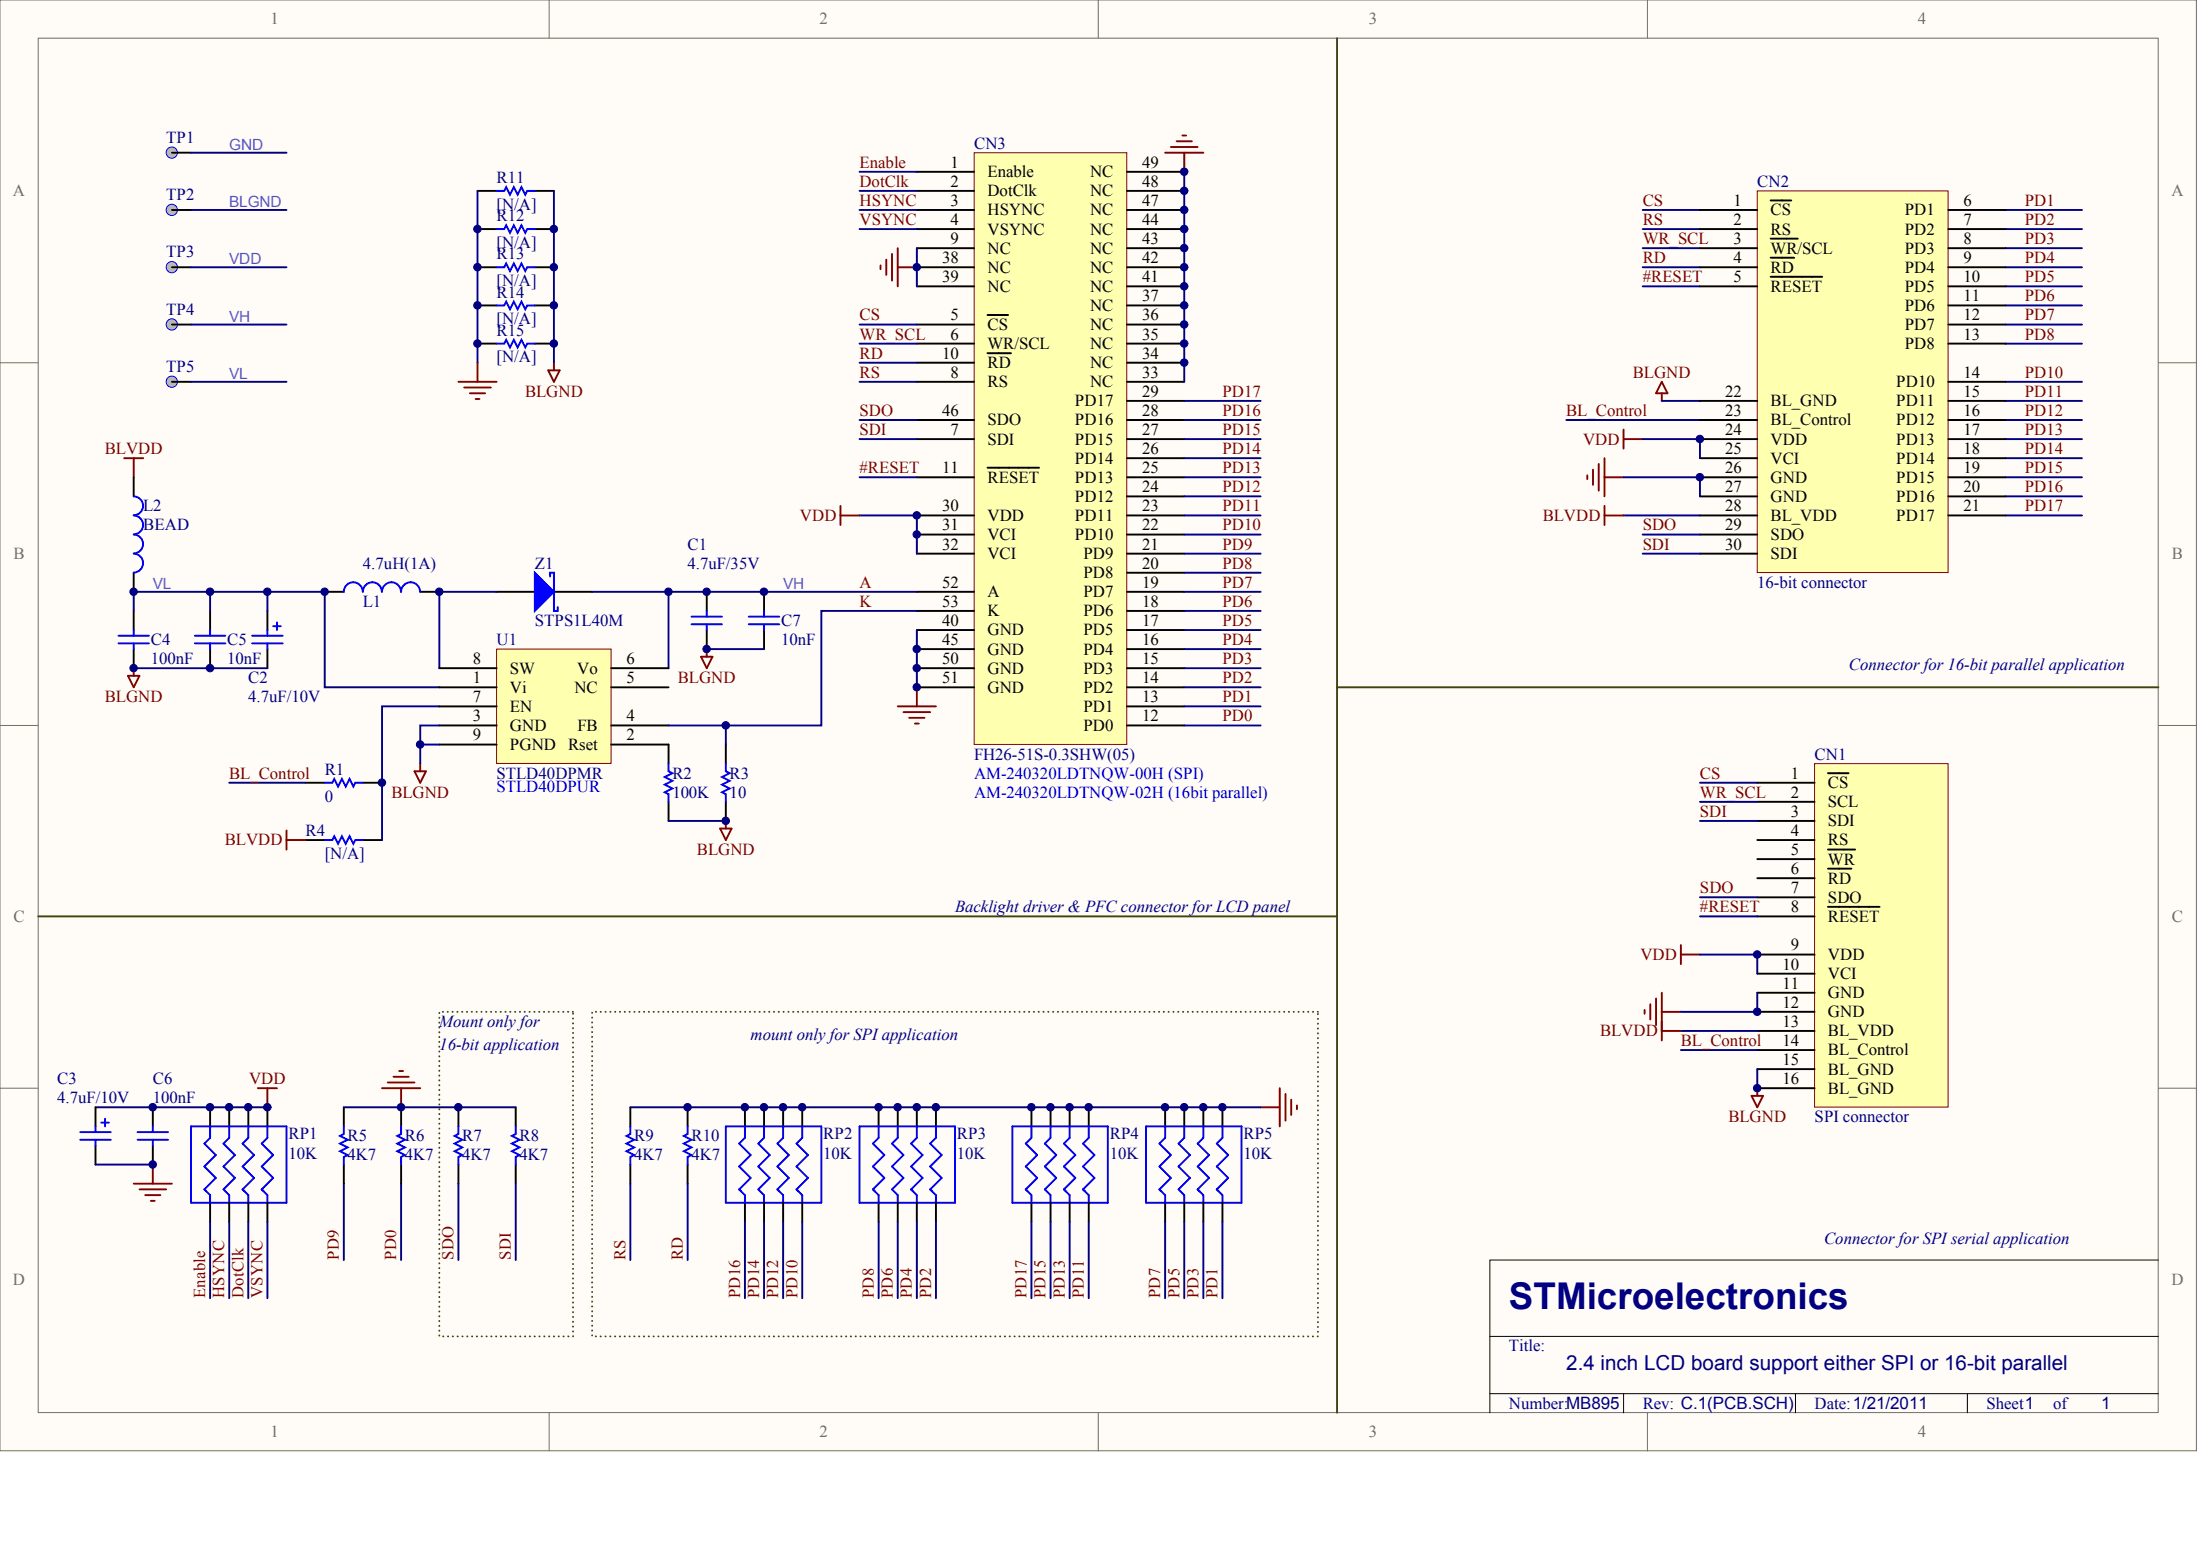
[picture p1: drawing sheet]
<svg xmlns="http://www.w3.org/2000/svg" width="840mm" height="594mm" viewBox="0 0 840 594" stroke-linecap="round" stroke-linejoin="round" font-family="sans-serif">
<g fill="#fffcf8" stroke="#716f64" stroke-width=".38">
<path d="M0 0h838.2v553.5h-838.2z"/>
<path d="M14.6 14.6h809.1v524.4h-809.1z"/>
</g>
<path d="M209.6 0v14.6M419.2 0v14.6M628.7 0v14.6M0 138.4h14.6M823.7 138.4h14.6M0 276.8h14.6M823.7 276.8h14.6M0 415.2h14.6M823.7 415.2h14.6M209.6 539v14.6M419.2 539v14.6M628.7 539v14.6" fill="none" stroke="#716f64" stroke-width=".38"/>
<path d="M823.7 480.8h-255.1v58.2M568.6 509.9h255.1M568.6 531.8h255.1M619.6 531.8v7.2M685.2 531.8v7.2M750.8 531.8v7.2" fill="none" stroke="#000" stroke-width=".38"/>
<path d="M371.8 58.3h58.2v225.7h-58.2z" fill="#ffffb0" stroke="#800000" stroke-width=".38"/>
<g fill="none" stroke="#000" stroke-width=".73">
<path d="M349.9 65.6h21.9M349.9 72.8h21.9M430.1 65.6h21.9M430.1 72.8h21.9M349.9 80.1h21.9M349.9 87.4h21.9M349.9 94.7h21.9M430.1 80.1h21.9M430.1 87.4h21.9M430.1 94.7h21.9M349.9 102h21.9M349.9 109.3h21.9"/>
<path d="M430.1 116.5h21.9M430.1 102h21.9M430.1 109.3h21.9M349.9 123.8h21.9M349.9 131.1h21.9M349.9 138.4h21.9M376.9 120.2h7.8M376.9 134.8h8.9M430.1 123.8h21.9M430.1 131.1h21.9M430.1 138.4h21.9M349.9 145.7h21.9"/>
<path d="M430.1 145.7h21.9M430.1 153h21.9M349.9 167.5h21.9M349.9 160.3h21.9M376.9 178.5h19.7M430.1 167.5h21.9M430.1 174.8h21.9M430.1 160.3h21.9M349.9 182.1h21.9M349.9 196.7h21.9M430.1 182.1h21.9M430.1 196.7h21.9"/>
<path d="M430.1 189.4h21.9M349.9 211.2h21.9M349.9 204h21.9M430.1 218.5h21.9M430.1 211.2h21.9M430.1 204h21.9M349.9 233.1h21.9M349.9 225.8h21.9M430.1 233.1h21.9M430.1 225.8h21.9M349.9 255h21.9M349.9 247.7h21.9"/>
<path d="M349.9 240.4h21.9M430.1 255h21.9M430.1 247.7h21.9M430.1 240.4h21.9M349.9 262.2h21.9M430.1 276.8h21.9M430.1 269.5h21.9M430.1 262.2h21.9M36.4 422.5v7.3M36.4 437.1v7.3M80.2 422.5v7.3M87.5 422.5v7.3"/>
<path d="M94.8 422.5v7.3M102.1 422.5v7.3M175 422.5v7.3M196.8 422.5v7.3M80.2 458.9v7.3M87.5 458.9v7.3M94.8 458.9v7.3M102.1 458.9v7.3M175 444.4v7.2M196.8 444.4v7.2"/>
</g>
<g fill="none" stroke="#000080" stroke-width=".73">
<path d="M328 65.6h21.9M328 72.8h21.9M452 65.6v80.1M328 80.1h21.9M328 87.4h21.9M349.9 94.7v14.6M626.9 80.1h21.9M626.9 87.4h21.9M626.9 94.7h21.9M765.4 80.1h29.2M765.4 87.4h29.2M765.4 94.7h29.2"/>
<path d="M626.9 102h21.9M626.9 109.3h21.9M765.4 102h29.2M765.4 109.3h29.2M765.4 116.5h29.2M328 123.8h21.9M328 131.1h21.9M328 138.4h21.9M765.4 123.8h29.2M765.4 131.1h29.2M328 145.7h21.9M452 153h29.1"/>
<path d="M634.2 153h14.6M765.4 145.7h29.2M765.4 153h29.2M328 160.3h21.9M328 167.5h21.9M452 160.3h29.1M452 167.5h29.1M452 174.8h29.1M597.8 160.3h51M765.4 160.3h29.2M765.4 167.5h29.2M765.4 174.8h29.2"/>
<path d="M328 196.7h21.9v14.5M328 182.1h21.9M452 182.1h29.1M452 189.4h29.1M452 196.7h29.1M619.6 196.7h29.2M765.4 182.1h29.2M765.4 189.4h29.2M765.4 196.7h29.2M452 204h29.1M452 211.2h29.1M452 218.5h29.1"/>
<path d="M452 225.8h29.1M452 233.1h29.1M349.9 240.4v21.8M452 240.4h29.1M452 247.7h29.1M452 255h29.1M452 262.2h29.1M452 269.5h29.1M452 276.8h29.1M36.4 422.5h65.7M175 451.6v29.2M196.8 451.6v29.2"/>
<path d="M80.2 466.2v29.1M87.5 466.2v29.1M94.8 466.2v29.1M102.1 466.2v29.1"/>
</g>
<g fill="none" stroke="#800000" stroke-width=".73">
<path d="M444.7 58.3h14.5M446.9 56.1h10.2M449 53.9h5.9M451.2 51.7h1.5M452 58.3v7.3M338.2 99.1v5.8M340.4 96.9v10.2M342.6 94.7v14.6M336.1 101.2v1.5M342.6 102h7.3M634.2 145.7l2.2 4.4h-4.4zM634.2 150.1v2.9"/>
<path d="M608 179.2v5.8M610.1 177v10.2M612.3 174.8v14.6M619.6 163.9v7.3M619.6 167.5h7.3M320.7 193v7.3M320.7 196.7h7.3M605.8 181.4v1.4M612.3 196.7h7.3M612.3 193v7.3M612.3 182.1h7.3M342.6 269.5h14.6"/>
<path d="M344.8 271.7h10.2M347 273.9h5.8M349.2 276.1h1.4M349.9 262.2v7.3M98.4 415.2h7.3M102.1 415.2v7.3M145.8 415.2h14.6M148 413h10.2M150.2 410.8h5.8M152.4 408.7h1.4M153.1 415.2v7.3M51 451.6h14.6"/>
<path d="M53.2 453.8h10.2M55.4 456h5.8M57.6 458.2h1.4M58.3 444.4v7.2"/>
</g>
<g fill="none" stroke="#00f" stroke-width=".73">
<path d="M30.6 432h11.7M30.6 434.9h11.7M36.4 429.8v2.2M36.4 434.9v2.2M38.6 428.3h3M40.1 426.9v2.9M72.9 429.8h36.4v29.1h-36.4zM80.2 429.8v4.4l-2.2 2.1 4.4 4.4-4.4 4.4 4.4 4.3-4.4 4.4 2.2 2.2v2.9M87.5 429.8v4.4l-2.2 2.1 4.4 4.4-4.4 4.4 4.4 4.3-4.4 4.4 2.2 2.2v2.9M94.8 429.8v4.4l-2.2 2.1 4.4 4.4-4.4 4.4 4.4 4.3-4.4 4.4 2.2 2.2v2.9M102.1 429.8v4.4l-2.2 2.1 4.3 4.4-4.3 4.4 4.3 4.3-4.3 4.4 2.2 2.2v2.9M175 429.8v2.9l-1.5 .7 2.9 1.5-2.9 1.4 2.9 1.5-2.9 1.5 2.9 1.4-1.4 .7v3"/>
<path d="M196.8 429.8v2.9l-1.4 .7 2.9 1.5-2.9 1.4 2.9 1.5-2.9 1.5 2.9 1.4-1.5 .7v3"/>
</g>
<path d="M670.6 72.8h72.9v145.7h-72.9z" fill="#ffffb0" stroke="#800000" stroke-width=".38"/>
<g fill="none" stroke="#000" stroke-width=".73">
<path d="M675.8 76.5h7.8M648.8 80.1h21.8M648.8 87.4h21.8M648.8 94.7h21.8M675.8 91h10.3M675.8 98.3h8.9M743.5 80.1h21.9M743.5 87.4h21.9M743.5 94.7h21.9M648.8 102h21.8M648.8 109.3h21.8M675.8 105.6h19.6"/>
<path d="M743.5 102h21.9M743.5 109.3h21.9M743.5 116.5h21.9M743.5 123.8h21.9M743.5 131.1h21.9M648.8 153h21.8M743.5 153h21.9M743.5 145.7h21.9M648.8 167.5h21.8M648.8 174.8h21.8M648.8 160.3h21.8M743.5 167.5h21.9"/>
<path d="M743.5 174.8h21.9M743.5 160.3h21.9M648.8 182.1h21.8M648.8 189.4h21.8M648.8 196.7h21.8M743.5 182.1h21.9M743.5 189.4h21.9M743.5 196.7h21.9M648.8 204h21.8M648.8 211.2h21.8M102.1 233.1v7.3M123.9 225.8h7.3"/>
<path d="M160.4 225.8h7.3M189.5 225.8h14.6M211.4 225.8h14.6M269.7 225.8v7.3M102.1 247.7v7.3M269.7 240.4v7.3M116.6 298.7h7.3M138.5 298.7h7.3M255.1 284.1v7.3M277 284.1v7.3M255.1 305.9v7.3M277 305.9v7.3"/>
<path d="M116.6 320.5h7.3M138.5 320.5h7.3M131.2 422.5v7.3M153.1 422.5v7.3M240.6 422.5v7.3M262.4 422.5v7.3M284.3 422.5v7.3M291.6 422.5v7.3M298.9 422.5v7.3M306.2 422.5v7.3M335.3 422.5v7.3M342.6 422.5v7.3"/>
<path d="M349.9 422.5v7.3M357.2 422.5v7.3M393.6 422.5v7.3M400.9 422.5v7.3M408.2 422.5v7.3M415.5 422.5v7.3M444.7 422.5v7.3M452 422.5v7.3M459.2 422.5v7.3M466.5 422.5v7.3M131.2 444.4v7.2M153.1 444.4v7.2"/>
<path d="M240.6 444.4v7.2M262.4 444.4v7.2M284.3 458.9v7.3M291.6 458.9v7.3M298.9 458.9v7.3M306.2 458.9v7.3M335.3 458.9v7.3M342.6 458.9v7.3M349.9 458.9v7.3M357.2 458.9v7.3M393.6 458.9v7.3M400.9 458.9v7.3"/>
<path d="M408.2 458.9v7.3M415.5 458.9v7.3M444.7 458.9v7.3M452 458.9v7.3M459.2 458.9v7.3M466.5 458.9v7.3"/>
</g>
<g fill="none" stroke="#000080" stroke-width=".73">
<path d="M626.9 167.5h21.9v7.3M619.6 182.1h29.2v7.3M626.9 204h21.9M626.9 211.2h21.9M102.1 233.1v-7.3h21.8v36.4h43.8M189.5 225.8h-21.8v29.2M226 225.8h29.1v29.2M255.1 225.8h94.8M167.7 269.5h-21.9v51M87.5 298.7h29.1M255.1 313.2h21.9M131.2 422.5h65.6"/>
<path d="M131.2 451.6v29.2M153.1 451.6v29.2M240.6 451.6v29.2M262.4 451.6v29.2M284.3 466.2v29.1M291.6 466.2v29.1M298.9 466.2v29.1M306.2 466.2v29.1M335.3 466.2v29.1M342.6 466.2v29.1M349.9 466.2v29.1M357.2 466.2v29.1"/>
<path d="M393.6 466.2v29.1M400.9 466.2v29.1M408.2 466.2v29.1M415.5 466.2v29.1M444.7 466.2v29.1M452 466.2v29.1M459.2 466.2v29.1M466.5 466.2v29.1"/>
</g>
<g fill="none" stroke="#00f" stroke-width=".73">
<path d="M209.9 220v-1.5h1.5v14.6h1.5v-1.5M104.2 238.9h3M105.7 237.5v2.9M138.4 225.8a3.6 3.6 0 0 0-3.6-3.6 3.6 3.6 0 0 0-3.6 3.6M145.7 225.8a3.6 3.6 0 0 0-3.6-3.6 3.6 3.6 0 0 0-3.6 3.6M160.3 225.8a3.6 3.6 0 0 0-3.6-3.6 3.6 3.6 0 0 0-3.7 3.6 3.6 3.6 0 0 0-3.6-3.6 3.6 3.6 0 0 0-3.6 3.6M263.9 238.2h11.6M263.9 235.3h11.6M269.7 233.1v2.2M269.7 238.2v2.2M96.2 242.6h11.7M96.2 245.5h11.7"/>
<path d="M102.1 240.4v2.2M102.1 245.5v2.2M123.9 298.7h2.9l.8-1.5 1.4 2.9 1.5-2.9 1.4 2.9 1.5-2.9 1.5 2.9 .7-1.4h2.9M255.1 291.4v2.9l1.5 .7-2.9 1.5 2.9 1.4-2.9 1.5 2.9 1.4-2.9 1.5 1.4 .7v2.9M277 291.4v2.9l1.5 .7-3 1.5 3 1.4-3 1.5 3 1.4-3 1.5 1.5 .7v2.9M123.9 320.5h2.9l.8-1.4 1.4 2.9 1.5-2.9 1.4 2.9 1.5-2.9 1.5 2.9 .7-1.5h2.9M131.2 429.8v2.9l-1.4 .7 2.9 1.5-2.9 1.4 2.9 1.5-2.9 1.5 2.9 1.4-1.5 .7v3M153.1 429.8v2.9l-1.5 .7 2.9 1.5-2.9 1.4 2.9 1.5-2.9 1.5 2.9 1.4-1.4 .7v3M240.6 429.8v2.9l-1.5 .7 2.9 1.5-2.9 1.4 2.9 1.5-2.9 1.5 2.9 1.4-1.4 .7v3M262.4 429.8v2.9l-1.4 .7 2.9 1.5-2.9 1.4 2.9 1.5-2.9 1.5 2.9 1.4-1.5 .7v3M277 429.8h36.5v29.1h-36.5zM284.3 429.8v4.4l-2.2 2.1 4.4 4.4-4.4 4.4 4.4 4.3-4.4 4.4 2.2 2.2v2.9"/>
<path d="M291.6 429.8v4.4l-2.2 2.1 4.4 4.4-4.4 4.4 4.4 4.3-4.4 4.4 2.2 2.2v2.9M298.9 429.8v4.4l-2.2 2.1 4.4 4.4-4.4 4.4 4.4 4.3-4.4 4.4 2.2 2.2v2.9M306.2 429.8v4.4l-2.2 2.1 4.4 4.4-4.4 4.4 4.4 4.3-4.4 4.4 2.2 2.2v2.9M328 429.8h36.5v29.1h-36.5zM335.3 429.8v4.4l-2.2 2.1 4.4 4.4-4.4 4.4 4.4 4.3-4.4 4.4 2.2 2.2v2.9M342.6 429.8v4.4l-2.2 2.1 4.4 4.4-4.4 4.4 4.4 4.3-4.4 4.4 2.2 2.2v2.9M349.9 429.8v4.4l-2.2 2.1 4.4 4.4-4.4 4.4 4.4 4.3-4.4 4.4 2.2 2.2v2.9M357.2 429.8v4.4l-2.2 2.1 4.4 4.4-4.4 4.4 4.4 4.3-4.4 4.4 2.2 2.2v2.9M386.4 429.8h36.4v29.1h-36.4zM393.6 429.8v4.4l-2.1 2.1 4.3 4.4-4.3 4.4 4.3 4.3-4.3 4.4 2.1 2.2v2.9M400.9 429.8v4.4l-2.2 2.1 4.4 4.4-4.4 4.4 4.4 4.3-4.4 4.4 2.2 2.2v2.9M408.2 429.8v4.4l-2.2 2.1 4.4 4.4-4.4 4.4 4.4 4.3-4.4 4.4 2.2 2.2v2.9"/>
<path d="M415.5 429.8v4.4l-2.2 2.1 4.4 4.4-4.4 4.4 4.4 4.3-4.4 4.4 2.2 2.2v2.9M437.4 429.8h36.4v29.1h-36.4zM444.7 429.8v4.4l-2.2 2.1 4.4 4.4-4.4 4.4 4.4 4.3-4.4 4.4 2.2 2.2v2.9M452 429.8v4.4l-2.2 2.1 4.3 4.4-4.3 4.4 4.3 4.3-4.3 4.4 2.2 2.2v2.9M459.2 429.8v4.4l-2.1 2.1 4.3 4.4-4.3 4.4 4.3 4.3-4.3 4.4 2.1 2.2v2.9M466.5 429.8v4.4l-2.1 2.1 4.3 4.4-4.3 4.4 4.3 4.3-4.3 4.4 2.1 2.2v2.9"/>
</g>
<g fill="none" stroke="#800000" stroke-width=".73">
<path d="M47.4 174.8h7.3M51 174.8v7.3M48.8 257.9h4.4l-2.2 4.3zM51 255v2.9M267.5 250.6h4.4l-2.2 4.4zM269.7 247.7v2.9M158.2 294.3h4.4l-2.2 4.4zM160.4 291.4v2.9M109.3 316.9v7.3M274.8 316.1h4.4l-2.2 4.4zM277 313.2v2.9M109.3 320.5h7.3"/>
<path d="M488.4 415.2v14.6M490.6 417.4v10.2M492.8 419.6v5.8M481.1 422.5h7.3M495 421.8v1.4"/>
</g>
<path d="M204.1 218.5l7.3 7.3-7.3 7.3z" fill="#00f" stroke="#00f" stroke-width=".73"/>
<path d="M189.5 247.7h43.7v43.6h-43.7z" fill="#ffffb0" stroke="#800000" stroke-width=".38"/>
<path d="M167.7 255h21.8M233.3 255h21.8M167.7 262.2h21.8M167.7 276.8h21.8M167.7 269.5h21.8M233.3 262.2h21.8M233.3 276.8h21.8M167.7 284.1h21.8M233.3 284.1h21.8" fill="none" stroke="#000" stroke-width=".73"/>
<path d="M349.9 233.1h-36.4v43.7h-58.4M167.7 276.8h-7.3v14.6M277 276.8v7.3M160.4 284.1h7.3" fill="none" stroke="#000080" stroke-width=".73"/>
<path d="M692.5 291.4h51v131h-51z" fill="#ffffb0" stroke="#800000" stroke-width=".38"/>
<g fill="none" stroke="#000" stroke-width=".73">
<path d="M51 182.1v7.3M51 218.5v7.3M51 233.1v7.3M80.2 233.1v7.3M291.6 225.8v7.3M51 247.7v7.3M80.2 247.7v7.3M291.6 240.4v7.3M670.6 298.7h21.9M697.6 295h7.9M670.6 305.9h21.9M670.6 313.2h21.9"/>
<path d="M670.6 320.5h21.9M670.6 327.8h21.9M670.6 335.1h21.9M697.6 324.2h10.4M697.6 331.4h9M670.6 349.7h21.9M670.6 342.4h21.9M697.6 346h19.7M670.6 364.2h21.9M670.6 371.5h21.9M670.6 378.8h21.9M670.6 386.1h21.9"/>
<path d="M670.6 393.4h21.9M670.6 400.6h21.9M670.6 407.9h21.9M670.6 415.2h21.9M58.3 422.5v7.3M58.3 437.1v7.3"/>
</g>
<g fill="none" stroke="#000080" stroke-width=".73">
<path d="M80.2 225.8v7.3M102.1 225.8h-51.1v7.3M51 255h51.1M269.7 247.7h21.9M648.8 298.7h21.8M648.8 305.9h21.8M648.8 313.2h21.8M648.8 342.4h21.8M648.8 349.7h21.8M648.8 364.2h21.8v7.3M670.6 378.8v7.3h-29.1M641.5 393.4h29.1"/>
<path d="M641.5 400.6h29.1M670.6 407.9v7.3M240.6 422.5h240.5M36.4 444.4h21.9"/>
</g>
<path d="M634.2 378.8v18.2M641.5 360.6v7.3M641.5 364.2h7.3M627.6 385.3v1.5M629.8 383.2v5.8M632 381v10.2M634.2 386.1h7.3M634.2 393.4h7.3M668.5 418.1h4.3l-2.2 4.4zM670.6 415.2v2.9" fill="none" stroke="#800000" stroke-width=".73"/>
<path d="M510.3 14.6v524.4M510.3 262.2h313.4M14.6 349.7h495.7" fill="none" stroke="#3f4511" stroke-width=".73"/>
<path d="M218.7 386.1h-51v123.8h51v-123.8M503 386.1h-277v123.8h277v-123.8" fill="none" stroke="#3f4511" stroke-width=".73" stroke-dasharray="0 1.7"/>
<g fill="none" stroke="#00f" stroke-width=".73">
<path d="M51 189.4a3.6 3.6 0 0 1 3.6 3.6 3.6 3.6 0 0 1-3.6 3.6 3.6 3.6 0 0 1 3.6 3.6 3.6 3.6 0 0 1-3.6 3.7M51 204a3.6 3.6 0 0 1 3.6 3.6 3.6 3.6 0 0 1-3.6 3.6M51 211.2a3.6 3.6 0 0 1 3.6 3.7 3.6 3.6 0 0 1-3.6 3.6M285.8 235.3h11.6M285.8 238.2h11.6M291.6 233.1v2.2M291.6 238.2v2.2M45.2 242.6h11.7M45.2 245.5h11.7M51 240.4v2.2M51 245.5v2.2M74.4 242.6h11.6"/>
<path d="M74.4 245.5h11.6M80.2 240.4v2.2M80.2 245.5v2.2M52.5 432h11.6M52.5 434.9h11.6M58.3 429.8v2.2M58.3 434.9v2.2"/>
</g>
<circle cx="65.6" cy="58.2" r="2.15" fill="#c0c0c0" stroke="#00f" stroke-width=".38"/>
<path d="M65.6 58.3h7.3" fill="none" stroke="#000" stroke-width=".73"/>
<circle cx="65.6" cy="80.1" r="2.15" fill="#c0c0c0" stroke="#00f" stroke-width=".38"/>
<path d="M65.6 80.1h7.3" fill="none" stroke="#000" stroke-width=".73"/>
<circle cx="65.6" cy="101.9" r="2.15" fill="#c0c0c0" stroke="#00f" stroke-width=".38"/>
<path d="M65.6 102h7.3" fill="none" stroke="#000" stroke-width=".73"/>
<circle cx="65.6" cy="123.8" r="2.15" fill="#c0c0c0" stroke="#00f" stroke-width=".38"/>
<path d="M65.6 123.8h7.3" fill="none" stroke="#000" stroke-width=".73"/>
<circle cx="65.6" cy="145.6" r="2.15" fill="#c0c0c0" stroke="#00f" stroke-width=".38"/>
<path d="M182.2 72.8h7.3M204.1 72.8h7.3M182.2 87.4h7.3M204.1 87.4h7.3M182.2 116.5h7.3M182.2 102h7.3M204.1 116.5h7.3M204.1 102h7.3M182.2 131.1h7.3M204.1 131.1h7.3M65.6 145.7h7.3" fill="none" stroke="#000" stroke-width=".73"/>
<path d="M72.9 58.3h36.4M182.2 72.8v65.6M211.4 72.8v65.6M72.9 80.1h36.4M72.9 102h36.4M72.9 123.8h36.4M72.9 145.7h36.4" fill="none" stroke="#000080" stroke-width=".73"/>
<path d="M189.5 72.8h2.9l.8-1.4 1.4 2.9 1.5-2.9 1.4 2.9 1.5-2.9 1.5 2.9 .7-1.5h2.9M189.5 87.4h2.9l.8-1.4 1.4 2.9 1.5-2.9 1.4 2.9 1.5-2.9 1.5 2.9 .7-1.5h2.9M189.5 116.5h2.9l.8-1.4 1.4 2.9 1.5-2.9 1.4 2.9 1.5-2.9 1.5 2.9 .7-1.5h2.9M189.5 102h2.9l.8-1.5 1.4 2.9 1.5-2.9 1.4 2.9 1.5-2.9 1.5 2.9 .7-1.4h2.9M189.5 131.1h2.9l.8-1.4 1.4 2.9 1.5-2.9 1.4 2.9 1.5-2.9 1.5 2.9 .7-1.5h2.9" fill="none" stroke="#00f" stroke-width=".73"/>
<path d="M182.2 138.4v7.3M211.4 138.4v2.9M175 145.7h14.5M177.1 147.9h10.2M179.3 150.1h5.9M181.5 152.2h1.5M209.2 141.3h4.4l-2.2 4.4z" fill="none" stroke="#800000" stroke-width=".73"/>
<g fill="#000080" stroke="#000080" stroke-width=".38">
<circle cx="51" cy="254.9" r="1.42"/>
<circle cx="51" cy="225.8" r="1.42"/>
<circle cx="58.3" cy="444.3" r="1.42"/>
<circle cx="58.3" cy="422.5" r="1.42"/>
<circle cx="80.2" cy="422.5" r="1.42"/>
<circle cx="80.2" cy="254.9" r="1.42"/>
<circle cx="80.2" cy="225.8" r="1.42"/>
<circle cx="87.4" cy="422.5" r="1.42"/>
<circle cx="94.7" cy="422.5" r="1.42"/>
<circle cx="102" cy="422.5" r="1.42"/>
<circle cx="102" cy="225.8" r="1.42"/>
<circle cx="123.9" cy="225.8" r="1.42"/>
<circle cx="145.8" cy="298.6" r="1.42"/>
<circle cx="153" cy="422.5" r="1.42"/>
<circle cx="160.3" cy="284.1" r="1.42"/>
<circle cx="167.6" cy="225.8" r="1.42"/>
<circle cx="174.9" cy="422.5" r="1.42"/>
<circle cx="182.2" cy="131.1" r="1.42"/>
<circle cx="182.2" cy="116.5" r="1.42"/>
<circle cx="182.2" cy="101.9" r="1.42"/>
<circle cx="182.2" cy="87.4" r="1.42"/>
<circle cx="211.4" cy="131.1" r="1.42"/>
<circle cx="211.4" cy="116.5" r="1.42"/>
<circle cx="211.4" cy="101.9" r="1.42"/>
<circle cx="211.4" cy="87.4" r="1.42"/>
<circle cx="255.1" cy="225.8" r="1.42"/>
<circle cx="262.4" cy="422.5" r="1.42"/>
<circle cx="269.7" cy="247.6" r="1.42"/>
<circle cx="269.7" cy="225.8" r="1.42"/>
<circle cx="277" cy="313.2" r="1.42"/>
<circle cx="277" cy="276.8" r="1.42"/>
<circle cx="284.3" cy="422.5" r="1.42"/>
<circle cx="291.6" cy="422.5" r="1.42"/>
<circle cx="291.6" cy="225.8" r="1.42"/>
<circle cx="298.8" cy="422.5" r="1.42"/>
<circle cx="306.1" cy="422.5" r="1.42"/>
<circle cx="335.3" cy="422.5" r="1.42"/>
<circle cx="342.6" cy="422.5" r="1.42"/>
<circle cx="349.9" cy="422.5" r="1.42"/>
<circle cx="349.9" cy="262.2" r="1.42"/>
<circle cx="349.9" cy="254.9" r="1.42"/>
<circle cx="349.9" cy="247.6" r="1.42"/>
<circle cx="349.9" cy="203.9" r="1.42"/>
<circle cx="349.9" cy="196.6" r="1.42"/>
<circle cx="349.9" cy="101.9" r="1.42"/>
<circle cx="357.2" cy="422.5" r="1.42"/>
<circle cx="393.6" cy="422.5" r="1.42"/>
<circle cx="400.9" cy="422.5" r="1.42"/>
<circle cx="408.2" cy="422.5" r="1.42"/>
<circle cx="415.5" cy="422.5" r="1.42"/>
<circle cx="444.6" cy="422.5" r="1.42"/>
<circle cx="451.9" cy="422.5" r="1.42"/>
<circle cx="451.9" cy="138.4" r="1.42"/>
<circle cx="451.9" cy="131.1" r="1.42"/>
<circle cx="451.9" cy="123.8" r="1.42"/>
<circle cx="451.9" cy="116.5" r="1.42"/>
<circle cx="451.9" cy="109.2" r="1.42"/>
<circle cx="451.9" cy="101.9" r="1.42"/>
<circle cx="451.9" cy="94.7" r="1.42"/>
<circle cx="451.9" cy="87.4" r="1.42"/>
<circle cx="451.9" cy="80.1" r="1.42"/>
<circle cx="451.9" cy="72.8" r="1.42"/>
<circle cx="451.9" cy="65.5" r="1.42"/>
<circle cx="459.2" cy="422.5" r="1.42"/>
<circle cx="466.5" cy="422.5" r="1.42"/>
<circle cx="648.7" cy="182.1" r="1.42"/>
<circle cx="648.7" cy="167.5" r="1.42"/>
<circle cx="670.6" cy="415.2" r="1.42"/>
<circle cx="670.6" cy="386" r="1.42"/>
<circle cx="670.6" cy="364.2" r="1.42"/>
</g>
<text font-size="14.1" fill="#000080" x="575.9" y="499.3">STMicroelectronics</text>
<text font-size="7.9" fill="#000080" x="597.8" y="522.9">2.4 inch LCD board support either SPI or 16-bit parallel</text>
<text font-size="6.5" fill="#000080" x="801.9" y="537.6">1</text>
<g font-size="6.4" fill="#716f64">
<text x="103.2" y="9.3">1</text>
<text x="312.8" y="9.3">2</text>
<text x="522.4" y="9.3">3</text>
<text x="732" y="9.3">4</text>
<text x="5" y="74.9">A</text>
<text x="828.7" y="74.9">A</text>
<text x="5.2" y="213.3">B</text>
<text x="828.9" y="213.3">B</text>
<text x="5.2" y="351.7">C</text>
<text x="828.9" y="351.7">C</text>
<text x="5" y="490.1">D</text>
<text x="828.7" y="490.1">D</text>
<text x="103.2" y="548.4">1</text>
<text x="312.8" y="548.4">2</text>
<text x="522.4" y="548.4">3</text>
<text x="732" y="548.4">4</text>
</g>
<g font-size="6.4" fill="#000080">
<text x="63.4" y="54.5">TP1</text>
<text x="371.8" y="56.7">CN3</text>
<text x="189.5" y="69.8">R11</text>
<text x="670.6" y="71.3">CN2</text>
<text x="63.4" y="76.4">TP2</text>
<text x="189.5" y="80">[N/A]</text>
<text x="189.5" y="84.4">R12</text>
<text x="189.5" y="94.6">[N/A]</text>
<text x="63.4" y="98.2">TP3</text>
<text x="189.5" y="98.9">R13</text>
<text x="189.5" y="113.5">R14</text>
<text x="189.5" y="109.1">[N/A]</text>
<text x="63.4" y="120.1">TP4</text>
<text x="189.5" y="123.7">[N/A]</text>
<text x="189.5" y="128.1">R15</text>
<text x="63.4" y="141.9">TP5</text>
<text x="189.5" y="138.3">[N/A]</text>
<text x="54.7" y="195.1">L2</text>
<text x="54.7" y="202.4">BEAD</text>
<text x="262.4" y="209.7">C1</text>
<text x="138.5" y="217">4.7uH(1A)</text>
<text x="204.1" y="217">Z1</text>
<text x="262.4" y="217">4.7uF/35V</text>
<text x="670.6" y="224.2">16-bit connector</text>
<text x="138.5" y="231.5">L1</text>
<text x="204.1" y="238.8">STPS1L40M</text>
<text x="298.1" y="238.8">C7</text>
<text x="57.6" y="246.1">C4</text>
<text x="86.7" y="246.1">C5</text>
<text x="189.5" y="246.1">U1</text>
<text x="298.1" y="246.1">10nF</text>
<text x="57.6" y="253.4">100nF</text>
<text x="86.7" y="253.4">10nF</text>
<text x="705.6" y="255.6">Connector for 16-bit parallel application</text>
<text x="94.8" y="260.7">C2</text>
<text x="94.8" y="267.9">4.7uF/10V</text>
<text x="371.8" y="289.8">FH26-51S-0.3SHW(05)</text>
<text x="692.5" y="289.8">CN1</text>
<text x="123.9" y="295.6">R1</text>
<text x="189.5" y="297.1">STLD40DPMR</text>
<text x="256.6" y="297.1">R2</text>
<text x="278.5" y="297.1">R3</text>
<text x="123.9" y="305.8">0</text>
<text x="256.6" y="304.4">100K</text>
<text x="278.5" y="304.4">10</text>
<text x="116.6" y="318.9">R4</text>
<text x="123.9" y="327.7">[N/A]</text>
<text x="364.5" y="348.1">Backlight driver &amp; PFC connector for LCD panel</text>
<text x="167.7" y="391.8">Mount only for</text>
<text x="167.7" y="400.5">16-bit application</text>
<text x="286.5" y="396.9">mount only for SPI application</text>
<text x="21.9" y="413.6">C3</text>
<text x="58.3" y="413.6">C6</text>
<text x="21.9" y="420.9">4.7uF/10V</text>
<text x="58.3" y="420.9">100nF</text>
<text x="692.5" y="428.2">SPI connector</text>
<text x="110.1" y="434.8">RP1</text>
<text x="132.7" y="435.5">R5</text>
<text x="154.5" y="435.5">R6</text>
<text x="176.4" y="435.5">R7</text>
<text x="198.3" y="435.5">R8</text>
<text x="242" y="435.5">R9</text>
<text x="263.9" y="435.5">R10</text>
<text x="314.2" y="434.8">RP2</text>
<text x="365.2" y="434.8">RP3</text>
<text x="423.5" y="434.8">RP4</text>
<text x="474.6" y="434.8">RP5</text>
<text x="110.1" y="442">10K</text>
<text x="132.7" y="442.8">4K7</text>
<text x="154.5" y="442.8">4K7</text>
<text x="176.4" y="442.8">4K7</text>
<text x="198.3" y="442.8">4K7</text>
<text x="242" y="442.8">4K7</text>
<text x="263.9" y="442.8">4K7</text>
<text x="314.2" y="442">10K</text>
<text x="365.2" y="442">10K</text>
<text x="423.5" y="442">10K</text>
<text x="474.6" y="442">10K</text>
<text x="696.2" y="474.8">Connector for SPI serial application</text>
<text x="575.9" y="515.6">Title:</text>
<text x="575.9" y="537.5">Number:MB895</text>
<text x="626.9" y="537.5">Rev: C.1(PCB.SCH)</text>
<text x="692.5" y="537.5">Date:1/21/2011</text>
<text x="758.1" y="537.5">Sheet1</text>
<text x="783.5" y="537.5">of</text>
</g>
<g font-size="6.4" fill="#800000">
<text x="328" y="64">Enable</text>
<text x="328" y="71.3">DotClk</text>
<text x="328" y="78.5">HSYNC</text>
<text x="626.9" y="78.5">CS</text>
<text x="772.7" y="78.5">PD1</text>
<text x="328" y="85.8">VSYNC</text>
<text x="626.9" y="85.8">RS</text>
<text x="772.7" y="85.8">PD2</text>
<text x="626.9" y="93.1">WR_SCL</text>
<text x="772.7" y="93.1">PD3</text>
<text x="626.9" y="100.4">RD</text>
<text x="772.7" y="100.4">PD4</text>
<text x="626.9" y="107.7">#RESET</text>
<text x="772.7" y="107.7">PD5</text>
<text x="772.7" y="115">PD6</text>
<text x="328" y="122.3">CS</text>
<text x="772.7" y="122.3">PD7</text>
<text x="328" y="129.5">WR_SCL</text>
<text x="772.7" y="129.5">PD8</text>
<text x="328" y="136.8">RD</text>
<text x="328" y="144.1">RS</text>
<text x="623.2" y="144.1">BLGND</text>
<text x="772.7" y="144.1">PD10</text>
<text x="200.4" y="151.4">BLGND</text>
<text x="466.5" y="151.4">PD17</text>
<text x="772.7" y="151.4">PD11</text>
<text x="328" y="158.7">SDO</text>
<text x="466.5" y="158.7">PD16</text>
<text x="597.8" y="158.7">BL_Control</text>
<text x="772.7" y="158.7">PD12</text>
<text x="328" y="166">SDI</text>
<text x="466.5" y="166">PD15</text>
<text x="772.7" y="166">PD13</text>
<text x="40" y="173.2">BLVDD</text>
<text x="466.5" y="173.2">PD14</text>
<text x="604.2" y="169.6">VDD</text>
<text x="772.7" y="173.2">PD14</text>
<text x="328" y="180.5">#RESET</text>
<text x="466.5" y="180.5">PD13</text>
<text x="772.7" y="180.5">PD15</text>
<text x="466.5" y="187.8">PD12</text>
<text x="772.7" y="187.8">PD16</text>
<text x="466.5" y="195.1">PD11</text>
<text x="772.7" y="195.1">PD17</text>
<text x="305.3" y="198.7">VDD</text>
<text x="466.5" y="202.4">PD10</text>
<text x="588.8" y="198.7">BLVDD</text>
<text x="626.9" y="202.4">SDO</text>
<text x="466.5" y="209.7">PD9</text>
<text x="626.9" y="209.7">SDI</text>
<text x="466.5" y="217">PD8</text>
<text x="328" y="224.2">A</text>
<text x="466.5" y="224.2">PD7</text>
<text x="328" y="231.5">K</text>
<text x="466.5" y="231.5">PD6</text>
<text x="466.5" y="238.8">PD5</text>
<text x="466.5" y="246.1">PD4</text>
<text x="466.5" y="253.4">PD3</text>
<text x="258.7" y="260.7">BLGND</text>
<text x="466.5" y="260.7">PD2</text>
<text x="40" y="267.9">BLGND</text>
<text x="466.5" y="267.9">PD1</text>
<text x="466.5" y="275.2">PD0</text>
<text x="87.5" y="297.1">BL_Control</text>
<text x="648.8" y="297.1">CS</text>
<text x="149.4" y="304.4">BLGND</text>
<text x="648.8" y="304.4">WR_SCL</text>
<text x="648.8" y="311.7">SDI</text>
<text x="85.8" y="322.6">BLVDD</text>
<text x="266" y="326.2">BLGND</text>
<text x="648.8" y="340.8">SDO</text>
<text x="648.8" y="348.1">#RESET</text>
<text x="626" y="366.3">VDD</text>
<text x="610.7" y="395.4">BLVDD</text>
<text x="641.5" y="399.1">BL_Control</text>
<text x="95.1" y="413.6">VDD</text>
<text x="659.6" y="428.2">BLGND</text>
</g>
<g font-size="6.4">
<text x="362.7" y="64">1</text>
<text x="435.9" y="64">49</text>
<text x="362.7" y="71.3">2</text>
<text x="376.9" y="67.6">Enable</text>
<text x="416" y="67.6">NC</text>
<text x="435.9" y="71.3">48</text>
<text x="376.9" y="74.9">DotClk</text>
<text x="416" y="74.9">NC</text>
<text x="362.7" y="78.5">3</text>
<text x="376.9" y="82.2">HSYNC</text>
<text x="416" y="82.2">NC</text>
<text x="435.9" y="78.5">47</text>
<text x="661.6" y="78.5">1</text>
<text x="675.8" y="82.2">CS</text>
<text x="726.9" y="82.2">PD1</text>
<text x="749.4" y="78.5">6</text>
<text x="362.7" y="85.8">4</text>
<text x="376.9" y="89.5">VSYNC</text>
<text x="416" y="89.5">NC</text>
<text x="435.9" y="85.8">44</text>
<text x="661.6" y="85.8">2</text>
<text x="675.8" y="89.5">RS</text>
<text x="726.9" y="89.5">PD2</text>
<text x="749.4" y="85.8">7</text>
<text x="362.7" y="93.1">9</text>
<text x="435.9" y="93.1">43</text>
<text x="661.6" y="93.1">3</text>
<text x="749.4" y="93.1">8</text>
<text x="359.5" y="100.4">38</text>
<text x="376.9" y="96.8">NC</text>
<text x="416" y="96.8">NC</text>
<text x="435.9" y="100.4">42</text>
<text x="661.6" y="100.4">4</text>
<text x="675.8" y="96.8">WR/SCL</text>
<text x="726.9" y="96.8">PD3</text>
<text x="749.4" y="100.4">9</text>
<text x="359.5" y="107.7">39</text>
<text x="376.9" y="104">NC</text>
<text x="416" y="104">NC</text>
<text x="435.9" y="107.7">41</text>
<text x="661.6" y="107.7">5</text>
<text x="675.8" y="104">RD</text>
<text x="726.9" y="104">PD4</text>
<text x="749.4" y="107.7">10</text>
<text x="376.9" y="111.3">NC</text>
<text x="416" y="111.3">NC</text>
<text x="675.8" y="111.3">RESET</text>
<text x="726.9" y="111.3">PD5</text>
<text x="416" y="118.6">NC</text>
<text x="435.9" y="115">37</text>
<text x="726.9" y="118.6">PD6</text>
<text x="749.4" y="115">11</text>
<text x="362.7" y="122.3">5</text>
<text x="376.9" y="125.9">CS</text>
<text x="416" y="125.9">NC</text>
<text x="435.9" y="122.3">36</text>
<text x="726.9" y="125.9">PD7</text>
<text x="749.4" y="122.3">12</text>
<text x="362.7" y="129.5">6</text>
<text x="435.9" y="129.5">35</text>
<text x="749.4" y="129.5">13</text>
<text x="359.5" y="136.8">10</text>
<text x="376.9" y="133.2">WR/SCL</text>
<text x="416" y="133.2">NC</text>
<text x="435.9" y="136.8">34</text>
<text x="726.9" y="133.2">PD8</text>
<text x="376.9" y="140.5">RD</text>
<text x="416" y="140.5">NC</text>
<text x="362.7" y="144.1">8</text>
<text x="376.9" y="147.8">RS</text>
<text x="416" y="147.8">NC</text>
<text x="435.9" y="144.1">33</text>
<text x="723.7" y="147.8">PD10</text>
<text x="749.4" y="144.1">14</text>
<text x="410.3" y="155">PD17</text>
<text x="435.9" y="151.4">29</text>
<text x="658.4" y="151.4">22</text>
<text x="675.8" y="155">BL_GND</text>
<text x="723.7" y="155">PD11</text>
<text x="749.4" y="151.4">15</text>
<text x="359.5" y="158.7">46</text>
<text x="435.9" y="158.7">28</text>
<text x="658.4" y="158.7">23</text>
<text x="749.4" y="158.7">16</text>
<text x="362.7" y="166">7</text>
<text x="376.9" y="162.3">SDO</text>
<text x="410.3" y="162.3">PD16</text>
<text x="435.9" y="166">27</text>
<text x="658.4" y="166">24</text>
<text x="675.8" y="162.3">BL_Control</text>
<text x="723.7" y="162.3">PD12</text>
<text x="749.4" y="166">17</text>
<text x="376.9" y="169.6">SDI</text>
<text x="410.3" y="169.6">PD15</text>
<text x="435.9" y="173.2">26</text>
<text x="658.4" y="173.2">25</text>
<text x="675.8" y="169.6">VDD</text>
<text x="723.7" y="169.6">PD13</text>
<text x="749.4" y="173.2">18</text>
<text x="410.3" y="176.9">PD14</text>
<text x="675.8" y="176.9">VCI</text>
<text x="723.7" y="176.9">PD14</text>
<text x="359.5" y="180.5">11</text>
<text x="376.9" y="184.2">RESET</text>
<text x="410.3" y="184.2">PD13</text>
<text x="435.9" y="180.5">25</text>
<text x="658.4" y="180.5">26</text>
<text x="675.8" y="184.2">GND</text>
<text x="723.7" y="184.2">PD15</text>
<text x="749.4" y="180.5">19</text>
<text x="410.3" y="191.5">PD12</text>
<text x="435.9" y="187.8">24</text>
<text x="658.4" y="187.8">27</text>
<text x="675.8" y="191.5">GND</text>
<text x="723.7" y="191.5">PD16</text>
<text x="749.4" y="187.8">20</text>
<text x="359.5" y="195.1">30</text>
<text x="435.9" y="195.1">23</text>
<text x="658.4" y="195.1">28</text>
<text x="749.4" y="195.1">21</text>
<text x="359.5" y="202.4">31</text>
<text x="376.9" y="198.7">VDD</text>
<text x="410.3" y="198.7">PD11</text>
<text x="435.9" y="202.4">22</text>
<text x="658.4" y="202.4">29</text>
<text x="675.8" y="198.7">BL_VDD</text>
<text x="723.7" y="198.7">PD17</text>
<text x="359.5" y="209.7">32</text>
<text x="376.9" y="206">VCI</text>
<text x="410.3" y="206">PD10</text>
<text x="435.9" y="209.7">21</text>
<text x="658.4" y="209.7">30</text>
<text x="675.8" y="206">SDO</text>
<text x="376.9" y="213.3">VCI</text>
<text x="413.5" y="213.3">PD9</text>
<text x="675.8" y="213.3">SDI</text>
<text x="413.5" y="220.6">PD8</text>
<text x="435.9" y="217">20</text>
<text x="359.5" y="224.2">52</text>
<text x="376.9" y="227.9">A</text>
<text x="413.5" y="227.9">PD7</text>
<text x="435.9" y="224.2">19</text>
<text x="359.5" y="231.5">53</text>
<text x="435.9" y="231.5">18</text>
<text x="359.5" y="238.8">40</text>
<text x="376.9" y="235.2">K</text>
<text x="413.5" y="235.2">PD6</text>
<text x="435.9" y="238.8">17</text>
<text x="376.9" y="242.5">GND</text>
<text x="413.5" y="242.5">PD5</text>
<text x="359.5" y="246.1">45</text>
<text x="376.9" y="249.7">GND</text>
<text x="413.5" y="249.7">PD4</text>
<text x="435.9" y="246.1">16</text>
<text x="180.5" y="253.4">8</text>
<text x="194.6" y="257">SW</text>
<text x="220.3" y="257">Vo</text>
<text x="239.1" y="253.4">6</text>
<text x="359.5" y="253.4">50</text>
<text x="376.9" y="257">GND</text>
<text x="413.5" y="257">PD3</text>
<text x="435.9" y="253.4">15</text>
<text x="180.5" y="260.7">1</text>
<text x="239.1" y="260.7">5</text>
<text x="359.5" y="260.7">51</text>
<text x="435.9" y="260.7">14</text>
<text x="180.5" y="267.9">7</text>
<text x="194.6" y="264.3">Vi</text>
<text x="219.2" y="264.3">NC</text>
<text x="376.9" y="264.3">GND</text>
<text x="413.5" y="264.3">PD2</text>
<text x="435.9" y="267.9">13</text>
<text x="180.5" y="275.2">3</text>
<text x="194.6" y="271.6">EN</text>
<text x="239.1" y="275.2">4</text>
<text x="413.5" y="271.6">PD1</text>
<text x="435.9" y="275.2">12</text>
<text x="194.6" y="278.9">GND</text>
<text x="220.4" y="278.9">FB</text>
<text x="413.5" y="278.9">PD0</text>
<text x="180.5" y="282.5">9</text>
<text x="194.6" y="286.2">PGND</text>
<text x="216.8" y="286.2">Rset</text>
<text x="239.1" y="282.5">2</text>
<text x="683.5" y="297.1">1</text>
<text x="683.5" y="304.4">2</text>
<text x="697.6" y="300.7">CS</text>
<text x="683.5" y="311.7">3</text>
<text x="697.6" y="308">SCL</text>
<text x="697.6" y="315.3">SDI</text>
<text x="683.5" y="318.9">4</text>
<text x="697.6" y="322.6">RS</text>
<text x="683.5" y="326.2">5</text>
<text x="697.6" y="329.9">WR</text>
<text x="683.5" y="333.5">6</text>
<text x="683.5" y="340.8">7</text>
<text x="697.6" y="337.2">RD</text>
<text x="697.6" y="344.4">SDO</text>
<text x="683.5" y="348.1">8</text>
<text x="697.6" y="351.7">RESET</text>
<text x="683.5" y="362.6">9</text>
<text x="680.3" y="369.9">10</text>
<text x="697.6" y="366.3">VDD</text>
<text x="680.3" y="377.2">11</text>
<text x="697.6" y="373.6">VCI</text>
<text x="697.6" y="380.9">GND</text>
<text x="680.3" y="384.5">12</text>
<text x="697.6" y="388.1">GND</text>
<text x="680.3" y="391.8">13</text>
<text x="697.6" y="395.4">BL_VDD</text>
<text x="680.3" y="399.1">14</text>
<text x="680.3" y="406.4">15</text>
<text x="697.6" y="402.7">BL_Control</text>
<text x="680.3" y="413.6">16</text>
<text x="697.6" y="410">BL_GND</text>
<text x="697.6" y="417.3">BL_GND</text>
</g>
<g font-size="6.4" fill="#00f">
<text x="371.8" y="297.1">AM-240320LDTNQW-00H (SPI)</text>
<text x="189.5" y="302.2">STLD40DPUR</text>
<text x="371.8" y="304.4">AM-240320LDTNQW-02H (16bit parallel)</text>
</g>
<g font-size="6.3" fill="#800000">
<text x="129.4" y="480.8" transform="rotate(-90 129.4 480.8)">PD9</text>
<text x="151.2" y="480.8" transform="rotate(-90 151.2 480.8)">PD0</text>
<text x="173.1" y="480.8" transform="rotate(-90 173.1 480.8)">SDO</text>
<text x="195" y="480.8" transform="rotate(-90 195 480.8)">SDI</text>
<text x="238.7" y="480.8" transform="rotate(-90 238.7 480.8)">RS</text>
<text x="260.6" y="480.8" transform="rotate(-90 260.6 480.8)">RD</text>
<text x="78.3" y="495.3" transform="rotate(-90 78.3 495.3)">Enable</text>
<text x="85.6" y="495.3" transform="rotate(-90 85.6 495.3)">HSYNC</text>
<text x="92.9" y="495.3" transform="rotate(-90 92.9 495.3)">DotClk</text>
<text x="100.2" y="495.3" transform="rotate(-90 100.2 495.3)">VSYNC</text>
<text x="282.4" y="495.3" transform="rotate(-90 282.4 495.3)">PD16</text>
<text x="289.7" y="495.3" transform="rotate(-90 289.7 495.3)">PD14</text>
<text x="297" y="495.3" transform="rotate(-90 297 495.3)">PD12</text>
<text x="304.3" y="495.3" transform="rotate(-90 304.3 495.3)">PD10</text>
<text x="333.5" y="495.3" transform="rotate(-90 333.5 495.3)">PD8</text>
<text x="340.8" y="495.3" transform="rotate(-90 340.8 495.3)">PD6</text>
<text x="348" y="495.3" transform="rotate(-90 348 495.3)">PD4</text>
<text x="355.3" y="495.3" transform="rotate(-90 355.3 495.3)">PD2</text>
<text x="391.8" y="495.3" transform="rotate(-90 391.8 495.3)">PD17</text>
<text x="399.1" y="495.3" transform="rotate(-90 399.1 495.3)">PD15</text>
<text x="406.4" y="495.3" transform="rotate(-90 406.4 495.3)">PD13</text>
<text x="413.6" y="495.3" transform="rotate(-90 413.6 495.3)">PD11</text>
<text x="442.8" y="495.3" transform="rotate(-90 442.8 495.3)">PD7</text>
<text x="450.1" y="495.3" transform="rotate(-90 450.1 495.3)">PD5</text>
<text x="457.4" y="495.3" transform="rotate(-90 457.4 495.3)">PD3</text>
<text x="464.7" y="495.3" transform="rotate(-90 464.7 495.3)">PD1</text>
</g>
<g font-size="5.9" fill="#8a20db">
<text x="87.5" y="57.1">GND</text>
<text x="87.5" y="79">BLGND</text>
<text x="87.5" y="100.8">VDD</text>
<text x="87.5" y="122.7">VH</text>
<text x="87.5" y="144.5">VL</text>
<text x="58.3" y="224.7">VL</text>
<text x="298.9" y="224.7">VH</text>
</g>
</svg>
